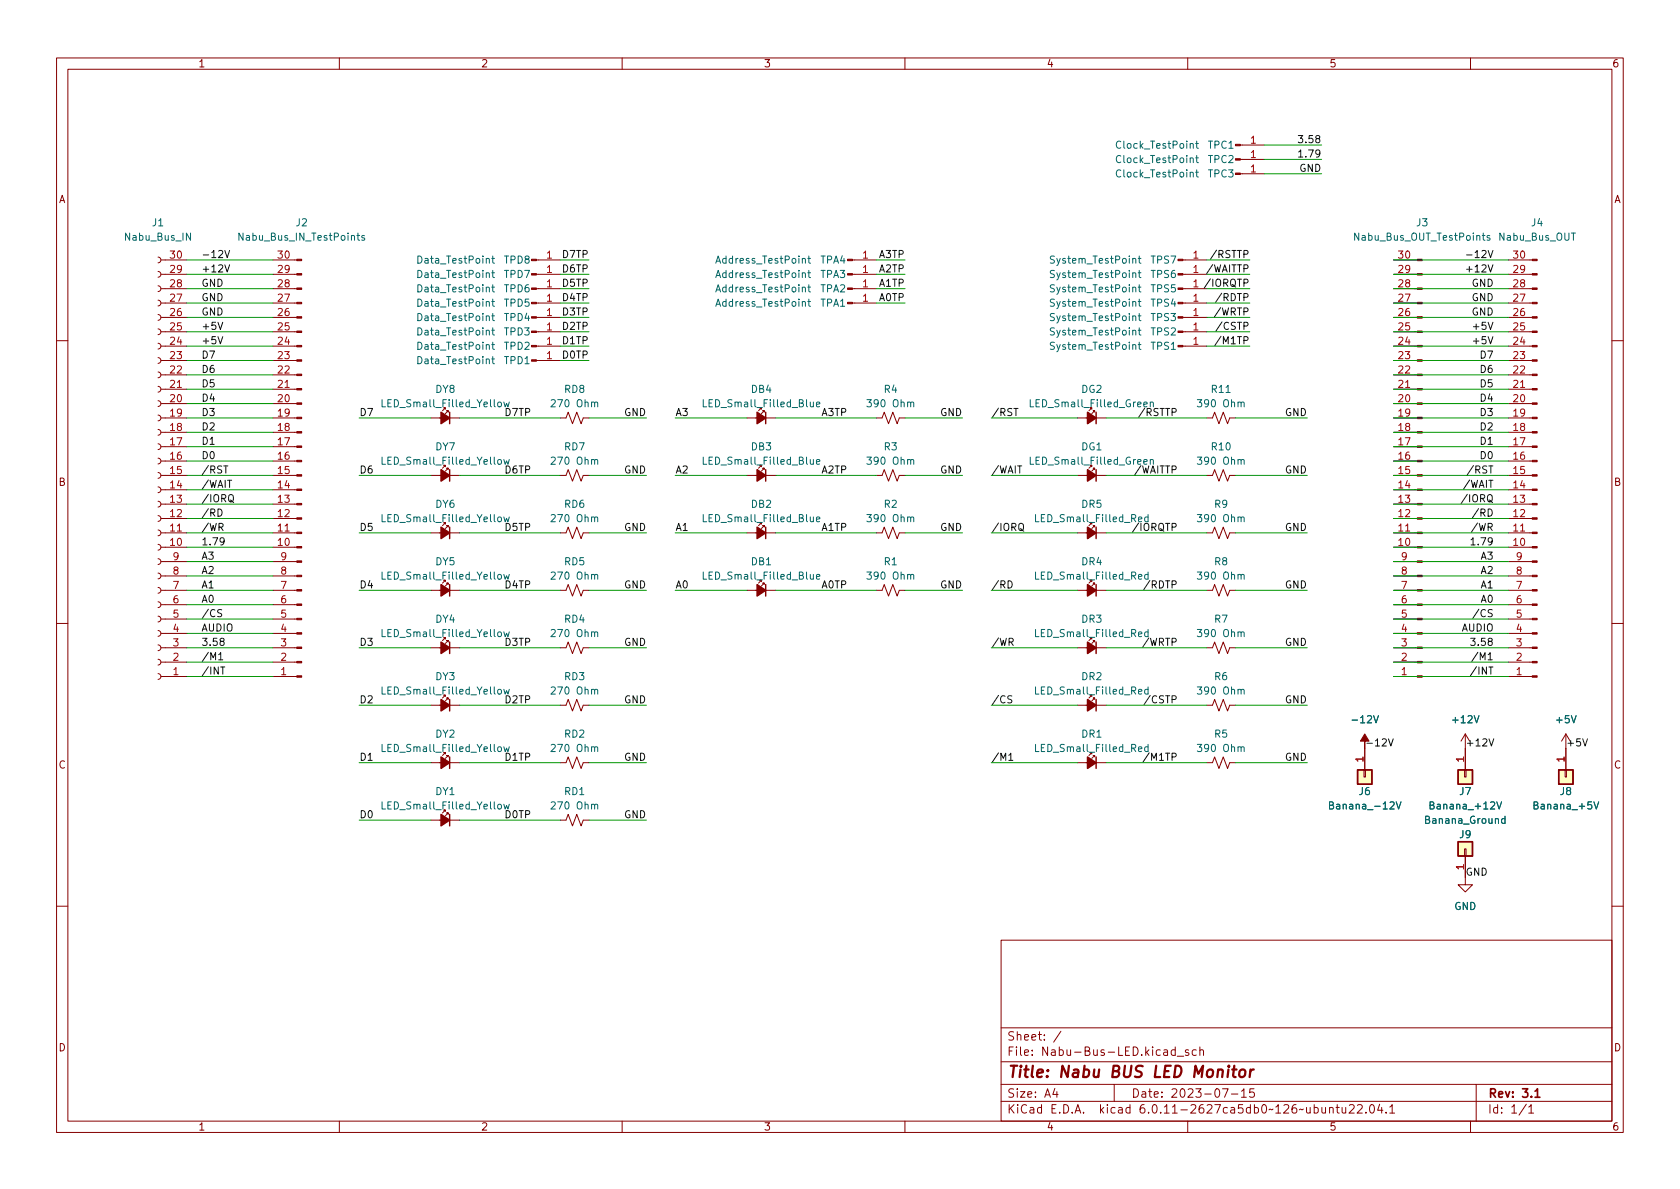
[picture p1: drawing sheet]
<svg xmlns="http://www.w3.org/2000/svg" width="297mm" height="210mm" viewBox="0 0 297 210" stroke-linecap="round" stroke-linejoin="round" font-family="sans-serif">
<g fill="none" stroke="#840000" stroke-width=".18">
<path d="M10 10.2h277v190.1h-277zM12 12.2h273v186.1h-273zM60 10.2v2M110 10.2v2M160 10.2v2M210 10.2v2M260 10.2v2M219.3 30.7h4.2M219.3 25.6h4.2M219.3 28.2h4.2M27.9 45.5l.4 .1 .1 .4-.1 .3-.4 .2M27.9 48l.4 .1 .1 .4-.1 .4-.4 .1"/>
<path d="M27.9 50.5l.4 .2 .1 .3-.1 .4-.4 .2M27.9 53.1l.4 .1 .1 .4-.1 .3-.4 .2M27.9 55.6l.4 .2 .1 .3-.1 .4-.4 .1M27.9 58.2l.4 .1 .1 .4-.1 .3-.4 .2M28.4 48.5h4.6M28.4 53.6h4.6M28.4 46h4.6M28.4 56.1h4.6M28.4 58.7h4.6M28.4 51h4.6M48.3 48.5h4.2M48.3 53.6h4.2"/>
<path d="M48.3 46h4.2M48.3 56.1h4.2M48.3 58.7h4.2M48.3 51h4.2M94.8 48.5h4.3M94.8 53.6h4.3M94.8 46h4.3M94.8 56.1h4.3M94.8 58.7h4.3M94.8 51h4.3M150.7 48.5h4.2M150.7 53.6h4.2"/>
<path d="M150.7 46h4.2M150.7 51h4.2M209.1 48.5h4.3M209.1 53.6h4.3M209.1 46h4.3M209.1 56.1h4.3M209.1 58.7h4.3M209.1 51h4.3M246.4 48.5h4.2M246.4 53.6h4.2M246.4 46h4.2M246.4 56.1h4.2"/>
<path d="M246.4 58.7h4.2M246.4 51h4.2M266.7 48.5h4.2M266.7 53.6h4.2M266.7 46h4.2M266.7 56.1h4.2M266.7 58.7h4.2M266.7 51h4.2M10 60.2h2M27.9 60.7l.4 .1 .1 .4-.1 .4-.4 .1M27.9 63.2l.4 .2 .1 .3-.1 .4-.4 .2M27.9 65.8l.4 .1 .1 .4-.1 .3-.4 .2"/>
<path d="M27.9 68.3l.4 .2 .1 .3-.1 .4-.4 .1M27.9 70.9l.4 .1 .1 .4-.1 .3-.4 .2M27.9 73.4l.4 .1 .1 .4-.1 .4-.4 .1M27.9 75.9l.4 .2 .1 .3-.1 .4-.4 .2M27.9 78.5l.4 .1 .1 .4-.1 .3-.4 .2M28.4 73.9h4.6M28.4 61.2h4.6M28.4 63.7h4.6M28.4 66.3h4.6M28.4 68.8h4.6M28.4 71.4h4.6M28.4 76.4h4.6"/>
<path d="M28.4 79h4.6M48.3 73.9h4.2M48.3 61.2h4.2M48.3 63.7h4.2M48.3 66.3h4.2M48.3 68.8h4.2M48.3 71.4h4.2M48.3 76.4h4.2M48.3 79h4.2M76.2 73.9h5.1M94.8 61.2h4.3M94.8 63.7h4.3"/>
<path d="M99.1 73.9h1l.4-1 .7 2 .8-2 .7 2 .4-1h1M132.1 73.9h5.1M154.9 73.9h1.1l.3-1 .8 2 .8-2 .7 2 .4-1h1M190.5 73.9h5.1M209.1 61.2h4.3M213.4 73.9h1l.4-1 .7 2 .8-2 .7 2 .4-1h1M246.4 73.9h4.2M246.4 61.2h4.2M246.4 63.7h4.2M246.4 66.3h4.2M246.4 68.8h4.2M246.4 71.4h4.2"/>
<path d="M246.4 76.4h4.2M246.4 79h4.2M266.7 73.9h4.2M266.7 61.2h4.2M266.7 63.7h4.2M266.7 66.3h4.2M266.7 68.8h4.2M266.7 71.4h4.2M266.7 76.4h4.2M266.7 79h4.2M285 60.2h2M27.9 81l.4 .2 .1 .3-.1 .4-.4 .1"/>
<path d="M27.9 83.6l.4 .1 .1 .4-.1 .3-.4 .2M27.9 86.1l.4 .1 .1 .4-.1 .4-.4 .1M27.9 88.6l.4 .2 .1 .3-.1 .4-.4 .2M27.9 91.2l.4 .1 .1 .4-.1 .3-.4 .2M27.9 93.7l.4 .2 .1 .3-.1 .4-.4 .1M27.9 96.3l.4 .1 .1 .4-.1 .3-.4 .2M27.9 98.8l.4 .1 .1 .4-.1 .4-.4 .1M28.4 94.2h4.6M28.4 84.1h4.6M28.4 81.5h4.6M28.4 86.6h4.6M28.4 89.1h4.6"/>
<path d="M28.4 91.7h4.6M28.4 96.8h4.6M28.4 99.3h4.6M48.3 94.2h4.2M48.3 84.1h4.2M48.3 81.5h4.2M48.3 86.6h4.2M48.3 89.1h4.2M48.3 91.7h4.2M48.3 96.8h4.2M48.3 99.3h4.2M76.2 94.2h5.1"/>
<path d="M76.2 84.1h5.1M99.1 94.2h1l.4-1 .7 2 .8-2 .7 2 .4-1h1M99.1 84.1h1l.4-1 .7 2 .8-2 .7 2 .4-1h1M132.1 94.2h5.1M132.1 84.1h5.1M154.9 84.1h1.1l.3-1 .8 2 .8-2 .7 2 .4-1h1M154.9 94.2h1.1l.3-1 .8 2 .8-2 .7 2 .4-1h1M190.5 94.2h5.1M190.5 84.1h5.1M213.4 94.2h1l.4-1 .7 2 .8-2 .7 2 .4-1h1M213.4 84.1h1l.4-1 .7 2 .8-2 .7 2 .4-1h1M246.4 94.2h4.2"/>
<path d="M246.4 84.1h4.2M246.4 81.5h4.2M246.4 86.6h4.2M246.4 89.1h4.2M246.4 91.7h4.2M246.4 96.8h4.2M246.4 99.3h4.2M266.7 94.2h4.2M266.7 84.1h4.2M266.7 81.5h4.2M266.7 86.6h4.2M266.7 89.1h4.2"/>
<path d="M266.7 91.7h4.2M266.7 96.8h4.2M266.7 99.3h4.2M10 110.2h2M27.9 101.3l.4 .2 .1 .3-.1 .4-.4 .2M27.9 103.9l.4 .1 .1 .4-.1 .3-.4 .2M27.9 106.4l.4 .2 .1 .3-.1 .4-.4 .1M27.9 109l.4 .1 .1 .4-.1 .3-.4 .2M27.9 111.5l.4 .1 .1 .4-.1 .4-.4 .1M27.9 114l.4 .2 .1 .3-.1 .4-.4 .2M27.9 116.6l.4 .1 .1 .4-.1 .3-.4 .2M27.9 119.1l.4 .2 .1 .3-.1 .4-.4 .1"/>
<path d="M28.4 114.5h4.6M28.4 104.4h4.6M28.4 101.8h4.6M28.4 106.9h4.6M28.4 109.5h4.6M28.4 112h4.6M28.4 117.1h4.6M28.4 119.6h4.6M48.3 114.5h4.2M48.3 104.4h4.2M48.3 101.8h4.2M48.3 106.9h4.2"/>
<path d="M48.3 109.5h4.2M48.3 112h4.2M48.3 117.1h4.2M48.3 119.6h4.2M76.2 114.5h5.1M76.2 104.4h5.1M99.1 114.5h1l.4-1 .7 2.1 .8-2.1 .7 2.1 .4-1.1h1M99.1 104.4h1l.4-1 .7 2 .8-2 .7 2 .4-1h1M132.1 104.4h5.1M154.9 104.4h1.1l.3-1 .8 2 .8-2 .7 2 .4-1h1M190.5 114.5h5.1M190.5 104.4h5.1"/>
<path d="M213.4 114.5h1l.4-1 .7 2.1 .8-2.1 .7 2.1 .4-1.1h1M213.4 104.4h1l.4-1 .7 2 .8-2 .7 2 .4-1h1M246.4 114.5h4.2M246.4 104.4h4.2M246.4 101.8h4.2M246.4 106.9h4.2M246.4 109.5h4.2M246.4 112h4.2M246.4 117.1h4.2M246.4 119.6h4.2M266.7 114.5h4.2M266.7 104.4h4.2"/>
<path d="M266.7 101.8h4.2M266.7 106.9h4.2M266.7 109.5h4.2M266.7 112h4.2M266.7 117.1h4.2M266.7 119.6h4.2M285 110.2h2M76.2 134.9h5.1M76.2 124.7h5.1M99.1 124.7h1l.4-1 .7 2 .8-2 .7 2 .4-1h1M99.1 134.9h1l.4-1 .7 2 .8-2 .7 2 .4-1h1M190.5 134.9h5.1"/>
<path d="M190.5 124.7h5.1M213.4 134.9h1l.4-1 .7 2 .8-2 .7 2 .4-1h1M213.4 124.7h1l.4-1 .7 2 .8-2 .7 2 .4-1h1M241.2 136.1h.2v1.3h-.2zM241.3 132.3v3.8M259 136.1h.2v1.3h-.2zM259.1 129.8l-.8 1.3M259.1 129.8v6.3M259.1 129.8l.7 1.3M276.7 136.1h.3v1.3h-.3zM276.9 129.8v6.3M276.9 129.8l-.8 1.3"/>
<path d="M276.9 129.8l.7 1.3M76.2 145h5.1M99.1 145h1l.4-1 .7 2 .8-2 .7 2 .4-1h1M259 150.1h.2v1.3h-.2zM259.1 151.4v5.1h1.2l-1.2 1.2-1.3-1.2h1.3M10 160.2h2M177 166.3h108v32h-108zM285 160.2h2M60 198.3v2M110 198.3v2M160 198.3v2M177 194.8h108"/>
<path d="M177 191.8h108M177 187.8h108M177 181.8h108M182.5 186.5v.1M182.5 185.7v.1M184.6 183.8v.1M184.6 183v.1M187.6 182.4l-1.3 1.9M197 191.8v3M208.1 186.8h1.2M210 198.3v2M210.1 185.7l-.3-.1-.2 .2v.3l.5 .1v.4h-.5"/>
<path d="M211.5 185.7l-.4-.1-.3 .3v.4l.1 .3h.6M212.1 185.8l.3-.2 .3 .1 .1 .9M212.1 185.1v1.5M217.7 193.5h1.2M219.5 193l.4-.5v1.5M219.5 194h.9M221.7 192.5h-.7l-.1 .7 .2-.1 .5 .1 .2 .2-.1 .5-.2 .1-.6-.1M238.6 195.5l.5-.2 .3 .2v.3l-.9 1h.9M240 195.5l.6-.2 .2 .2 .1 .3-1 1h1M241.5 196.7v.1M242.4 195.4l.1-.1a.81 .81 0 0 1 .6 .7 .81 .81 0 0 1-.3 .8h-.2a.81 .81 0 0 1-.5-.6 .81 .81 0 0 1 .3-.8zM243.9 195.3l-.3 1h.9"/>
<path d="M244.3 195.8v1M245.1 196.7v.1M245.7 195.8l.4-.5v1.5M245.7 196.8h.9M260 198.3v2M261 191.8v6.5M270.3 195.8l.4-.5v1.5M270.3 196.8h.9"/>
</g>
<g fill="none" stroke="#840000" stroke-width=".25">
<path d="M79.5 72.9v2M135.4 72.9v2M193.8 72.9v2M79.5 83.1v2M79.5 93.2v2M135.4 83.1v2M135.4 93.2v2M193.8 83.1v2M193.8 93.2v2M79.5 103.4v2M79.5 113.5v2.1M135.4 103.4v2"/>
<path d="M193.8 103.4v2M193.8 113.5v2.1M79.5 123.7v2M79.5 133.9v2M193.8 123.7v2M193.8 133.9v2M240 136.1h2.6v2.6h-2.6zM257.8 136.1h2.5v2.6h-2.5zM275.6 136.1h2.5v2.6h-2.5zM79.5 144v2M257.8 148.8h2.5v2.6h-2.5z"/>
</g>
<g fill="#840000" stroke="#840000" stroke-width=".25">
<path d="M78 113.5l1.5 1-1.5 1.1z"/>
<path d="M133.9 103.4l1.5 1-1.5 1z"/>
<path d="M133.9 93.2l1.5 1-1.5 1z"/>
<path d="M78 123.7l1.5 1-1.5 1z"/>
<path d="M192.3 72.9l1.5 1-1.5 1z"/>
<path d="M192.3 83.1l1.5 1-1.5 1z"/>
<path d="M192.3 93.2l1.5 1-1.5 1z"/>
<path d="M78 133.9l1.5 1-1.5 1z"/>
<path d="M78 144l1.5 1-1.5 1z"/>
<path d="M192.3 103.4l1.5 1-1.5 1z"/>
<path d="M133.9 83.1l1.5 1-1.5 1z"/>
<path d="M133.9 72.9l1.5 1-1.5 1z"/>
<path d="M192.3 113.5l1.5 1-1.5 1.1z"/>
<path d="M78 103.4l1.5 1-1.5 1z"/>
<path d="M78 93.2l1.5 1-1.5 1z"/>
<path d="M192.3 133.9l1.5 1-1.5 1z"/>
<path d="M192.3 123.7l1.5 1-1.5 1z"/>
<path d="M78 72.9l1.5 1-1.5 1z"/>
<path d="M78 83.1l1.5 1-1.5 1z"/>
</g>
<g fill="none" stroke="#006464" stroke-width=".18">
<path d="M210.4 30.6l.2-.1h.3l.1 .8M210.4 25.5l.2-.1h.3l.1 .8M210.4 28l.2-.1 .3 .1 .1 .8M211.4 30.5h.5M211.4 25.4h.5M211.4 27.9h.5M211.6 30v1.1l.3 .2M211.6 25v1l.3 .2M211.6 27.5v1.1l.3 .2M33.7 41.2v1.3l-.7-1.3v1.3M63.1 41.6h.5M63.3 41.2v1.1l.3 .2"/>
<path d="M64.4 41.7l-.3-.1-.1 .2v.2l.4 .1v.3h-.4M86 48.4l.2-.2 .3 .1v.8M86 53.4l.2-.1 .3 .1v.8M86 45.8l.2-.1 .3 .1v.7M86 56l.2-.1h.3v.8M86 58.5l.2-.1 .3 .1v.7M86 50.9l.2-.1h.3v.8M86.9 48.2h.5M86.9 53.3h.5M86.9 45.7h.5M86.9 55.9h.5M86.9 58.4h.5"/>
<path d="M86.9 50.8h.5M87.1 47.8v1.1l.3 .2M87.1 52.9v1.1l.3 .2M87.1 45.3v1.1l.3 .1M87.1 55.4v1.1l.3 .2M87.1 58v1.1l.3 .1M87.1 50.4v1l.3 .2M141.9 45.8l.1-.1 .3 .1 .1 .7M141.9 53.4l.1-.1 .3 .1 .1 .8M141.9 48.4l.1-.2 .3 .1 .1 .8M141.9 50.9l.1-.1h.3l.1 .8M142.8 48.2h.5"/>
<path d="M142.8 53.3h.5M142.8 45.7h.5M142.8 50.8h.5M143 45.3v1.1l.3 .1M143 52.9v1.1l.3 .2M143 47.8v1.1l.3 .2M143 50.4v1l.3 .2M200.3 53.4l.2-.1 .3 .1v.8M200.3 56l.2-.1h.3v.8M200.3 58.5l.2-.1 .3 .1v.7M200.3 48.4l.2-.2 .3 .1v.8M200.3 45.8l.2-.1 .3 .1v.7"/>
<path d="M200.3 50.9l.2-.1h.3v.8M201.2 48.2h.5M201.2 53.3h.5M201.2 45.7h.5M201.2 55.9h.5M201.2 58.4h.5M201.2 50.8h.5M201.4 52.9v1.1l.3 .2M201.4 55.4v1.1l.3 .2M201.4 58v1.1l.3 .1M201.4 47.8v1.1l.3 .2M201.4 45.3v1.1l.3 .1"/>
<path d="M201.4 50.4v1l.3 .2M262.1 41.6h.5M262.3 41.2v1.1l.3 .2M263.4 41.7l-.3-.1-.2 .2 .1 .2 .4 .1v.3h-.5M277.8 41.2h.8M86 61.1l.2-.2 .3 .1v.8M86 63.6l.2-.1h.3v.8M86.9 60.9h.5M86.9 63.5h.5M87.1 60.5v1.1l.3 .2M87.1 63.1v1l.3 .2M88.1 71.2l.1-.1 .4 .1 .1 .5-.2 .2h-.3l-.1-.1z"/>
<path d="M89.1 71.1l.2 .8 .3-.6 .2 .6 .2-.8M143.3 71.1v.8h.3l.2-.1M143.8 71.1v.8M144.4 71.5l.6-.1-.1-.2-.4-.1-.1 .2v.6h.5M200.3 61.1l.2-.2 .3 .1v.8M201.2 60.9h.5M201.4 60.5v1.1l.3 .2M202.2 71.5l.6-.1v-.2l-.4-.1-.2 .2 .1 .6h.5M203.4 71.2l.2-.1 .3 .1v.7M203.4 71.1v.8M216.8 69.4h.7M88.1 91.5l.1-.1 .4 .1 .1 .5-.2 .2-.3 .1-.1-.2z"/>
<path d="M88.1 81.4l.1-.1 .4 .1 .1 .5-.2 .1-.3 .1-.1-.1zM89.1 91.4l.2 .9 .3-.6 .2 .6 .2-.9M89.1 81.3l.2 .8 .3-.6 .2 .6 .2-.8M143.3 91.4v.8l.3 .1 .2-.2M143.3 81.3v.7l.3 .1 .2-.1M143.8 81.3v.8M143.8 91.4v.9M144.4 91.8l.6-.1-.1-.2-.4-.1-.1 .2v.6h.5M144.4 81.7l.6-.1-.1-.3h-.4l-.1 .1v.6h.5M201.3 91.8l.6-.1-.1-.2-.3-.1-.2 .2 .1 .6h.4M202.2 81.7l.6-.1v-.3h-.4l-.2 .1 .1 .6h.5M203 91.5l-.4-.1-.2 .3 .1 .5h.5"/>
<path d="M203 91v1.3M203.4 81.4l.2-.1h.3v.8M203.4 81.3v.8M88.1 111.9l.1-.2 .4 .2 .1 .4-.2 .2-.3 .1-.1-.1zM88.1 101.7l.1-.1 .4 .1 .1 .5-.2 .2h-.3l-.1-.1zM89.1 111.7l.2 .9 .3-.6 .2 .6 .2-.9M89.1 101.6l.2 .8 .3-.6 .2 .6 .2-.8M143.3 101.6v.8h.3l.2-.1M143.8 101.6v.8M144.4 102l.6-.1-.1-.3h-.4l-.1 .2v.6h.5M201.3 102l.6-.1-.1-.3h-.3l-.2 .2 .1 .6h.4M201.3 112.2l.6-.2-.1-.2-.3-.1-.2 .2 .1 .6h.4"/>
<path d="M203 101.6h-.4l-.2 .2 .1 .6h.5M203 111.8l-.4-.1-.2 .3 .1 .5h.5M203 101.2v1.2M203 111.3v1.3M88.1 122l.1-.1 .4 .1 .1 .5-.2 .2h-.3l-.1-.1zM88.1 132.2l.1-.1 .4 .1 .1 .5-.2 .1-.3 .1-.1-.1zM89.1 121.9l.2 .8 .3-.6 .2 .6 .2-.8M89.1 132.1l.2 .8 .3-.6 .2 .6 .2-.8M201.3 132.5l.6-.1-.1-.3h-.3l-.2 .1 .1 .6h.4M201.3 122.3l.6-.1-.1-.2-.3-.1-.2 .2 .1 .6h.4M203 132.1h-.4l-.2 .2 .1 .5h.5M203 122l-.4-.1-.2 .2 .1 .6h.5"/>
<path d="M203 121.5v1.2M203 131.6v1.3M242.9 126.6l.4 1.2 .4-1.2M260.7 126.6l.4 1.2 .4-1.2M277.8 126.6l.5 1.2 .4-1.2M88.1 142.3l.1-.1 .4 .1 .1 .5-.2 .2-.3 .1-.1-.2zM89.1 142.2l.2 .9 .3-.6 .2 .6 .2-.9M245.8 141.9l.5-.1 .2 .4-.8 .9h.8M246.9 141.8l.4 1.3 .4-1.3M264.6 141.8l.5 1.3 .4-1.3M266.1 144.8h-.4l-.2 .2 .1 .5h.5M266.1 144.3v1.3"/>
<path d="M281.8 141.8l.4 1.3 .5-1.3"/>
</g>
<g fill="#ffffc2" stroke="#ffffc2" stroke-width=".18">
<path d="M275.6 136.1h2.5v2.6h-2.5z"/>
<path d="M257.8 148.8h2.5v2.6h-2.5z"/>
<path d="M240 136.1h2.6v2.6h-2.6z"/>
<path d="M257.8 136.1h2.5v2.6h-2.5z"/>
</g>
<g fill="#840000" stroke="#840000" stroke-width=".18">
<path d="M94 48.4h.8v.2h-.8z"/>
<path d="M94 53.5h.8v.2h-.8z"/>
<path d="M94 45.8h.8v.3h-.8z"/>
<path d="M94 56h.8v.3h-.8z"/>
<path d="M94 58.5h.8v.3h-.8z"/>
<path d="M94 61.1h.8v.2h-.8z"/>
<path d="M94 63.6h.8v.3h-.8z"/>
<path d="M94 50.9h.8v.3h-.8z"/>
<path d="M149.9 45.8h.8v.3h-.8z"/>
<path d="M208.3 53.5h.8v.2h-.8z"/>
<path d="M208.3 56h.8v.3h-.8z"/>
<path d="M208.3 58.5h.8v.3h-.8z"/>
<path d="M208.3 48.4h.8v.2h-.8z"/>
<path d="M208.3 61.1h.8v.2h-.8z"/>
<path d="M208.3 45.8h.8v.3h-.8z"/>
<path d="M241.3 129.8l.8 1.3h-.8v1.2v-1.2h-.8z"/>
<path d="M52.5 45.8h.8v.3h-.8z"/>
<path d="M52.5 48.4h.8v.2h-.8z"/>
<path d="M52.5 50.9h.8v.3h-.8z"/>
<path d="M52.5 53.5h.8v.2h-.8z"/>
<path d="M52.5 56h.8v.3h-.8z"/>
<path d="M52.5 58.5h.8v.3h-.8z"/>
<path d="M52.5 61.1h.8v.2h-.8z"/>
<path d="M52.5 63.6h.8v.3h-.8z"/>
<path d="M52.5 66.2h.8v.2h-.8z"/>
<path d="M52.5 68.7h.8v.3h-.8z"/>
<path d="M52.5 71.2h.8v.3h-.8z"/>
<path d="M52.5 73.8h.8v.2h-.8z"/>
<path d="M52.5 76.3h.8v.3h-.8z"/>
<path d="M52.5 78.9h.8v.2h-.8z"/>
<path d="M52.5 81.4h.8v.3h-.8z"/>
<path d="M52.5 83.9h.8v.3h-.8z"/>
<path d="M52.5 86.5h.8v.2h-.8z"/>
<path d="M52.5 89h.8v.3h-.8z"/>
<path d="M52.5 91.6h.8v.2h-.8z"/>
<path d="M52.5 94.1h.8v.3h-.8z"/>
<path d="M52.5 96.6h.8v.3h-.8z"/>
<path d="M52.5 99.2h.8v.2h-.8z"/>
<path d="M52.5 101.7h.8v.3h-.8z"/>
<path d="M52.5 104.3h.8v.2h-.8z"/>
<path d="M52.5 106.8h.8v.3h-.8z"/>
<path d="M52.5 109.3h.8v.3h-.8z"/>
<path d="M52.5 111.9h.8v.2h-.8z"/>
<path d="M52.5 114.4h.8v.3h-.8z"/>
<path d="M52.5 117h.8v.2h-.8z"/>
<path d="M52.5 119.5h.8v.3h-.8z"/>
<path d="M149.9 53.5h.8v.2h-.8z"/>
<path d="M149.9 48.4h.8v.2h-.8z"/>
<path d="M270.9 45.8h.9v.3h-.9z"/>
<path d="M270.9 48.4h.9v.2h-.9z"/>
<path d="M270.9 50.9h.9v.3h-.9z"/>
<path d="M270.9 53.5h.9v.2h-.9z"/>
<path d="M270.9 56h.9v.3h-.9z"/>
<path d="M270.9 58.5h.9v.3h-.9z"/>
<path d="M270.9 61.1h.9v.2h-.9z"/>
<path d="M270.9 63.6h.9v.3h-.9z"/>
<path d="M270.9 66.2h.9v.2h-.9z"/>
<path d="M270.9 68.7h.9v.3h-.9z"/>
<path d="M270.9 71.2h.9v.3h-.9z"/>
<path d="M270.9 73.8h.9v.2h-.9z"/>
<path d="M270.9 76.3h.9v.3h-.9z"/>
<path d="M270.9 78.9h.9v.2h-.9z"/>
<path d="M270.9 81.4h.9v.3h-.9z"/>
<path d="M270.9 83.9h.9v.3h-.9z"/>
<path d="M270.9 86.5h.9v.2h-.9z"/>
<path d="M270.9 89h.9v.3h-.9z"/>
<path d="M270.9 91.6h.9v.2h-.9z"/>
<path d="M270.9 94.1h.9v.3h-.9z"/>
<path d="M270.9 96.6h.9v.3h-.9z"/>
<path d="M270.9 99.2h.9v.2h-.9z"/>
<path d="M270.9 101.7h.9v.3h-.9z"/>
<path d="M270.9 104.3h.9v.2h-.9z"/>
<path d="M270.9 106.8h.9v.3h-.9z"/>
<path d="M270.9 109.3h.9v.3h-.9z"/>
<path d="M270.9 111.9h.9v.2h-.9z"/>
<path d="M270.9 114.4h.9v.3h-.9z"/>
<path d="M270.9 117h.9v.2h-.9z"/>
<path d="M270.9 119.5h.9v.3h-.9z"/>
<path d="M149.9 50.9h.8v.3h-.8z"/>
<path d="M208.3 50.9h.8v.3h-.8z"/>
<path d="M218.4 30.6h.9v.3h-.9z"/>
<path d="M218.4 25.5h.9v.3h-.9z"/>
<path d="M218.4 28.1h.9v.2h-.9z"/>
<path d="M250.6 45.8h.9v.3h-.9z"/>
<path d="M250.6 48.4h.9v.2h-.9z"/>
<path d="M250.6 50.9h.9v.3h-.9z"/>
<path d="M250.6 53.5h.9v.2h-.9z"/>
<path d="M250.6 56h.9v.3h-.9z"/>
<path d="M250.6 58.5h.9v.3h-.9z"/>
<path d="M250.6 61.1h.9v.2h-.9z"/>
<path d="M250.6 63.6h.9v.3h-.9z"/>
<path d="M250.6 66.2h.9v.2h-.9z"/>
<path d="M250.6 68.7h.9v.3h-.9z"/>
<path d="M250.6 71.2h.9v.3h-.9z"/>
<path d="M250.6 73.8h.9v.2h-.9z"/>
<path d="M250.6 76.3h.9v.3h-.9z"/>
<path d="M250.6 78.9h.9v.2h-.9z"/>
<path d="M250.6 81.4h.9v.3h-.9z"/>
<path d="M250.6 83.9h.9v.3h-.9z"/>
<path d="M250.6 86.5h.9v.2h-.9z"/>
<path d="M250.6 89h.9v.3h-.9z"/>
<path d="M250.6 91.6h.9v.2h-.9z"/>
<path d="M250.6 94.1h.9v.3h-.9z"/>
<path d="M250.6 96.6h.9v.3h-.9z"/>
<path d="M250.6 99.2h.9v.2h-.9z"/>
<path d="M250.6 101.7h.9v.3h-.9z"/>
<path d="M250.6 104.3h.9v.2h-.9z"/>
<path d="M250.6 106.8h.9v.3h-.9z"/>
<path d="M250.6 109.3h.9v.3h-.9z"/>
<path d="M250.6 111.9h.9v.2h-.9z"/>
<path d="M250.6 114.4h.9v.3h-.9z"/>
<path d="M250.6 117h.9v.2h-.9z"/>
<path d="M250.6 119.5h.9v.3h-.9z"/>
</g>
<path d="M31.4 68.5h.7M50.4 68.5h.7M248.5 68.5h.8M268.8 68.5h.8M31.4 93.9h.7M50.4 93.9h.7M248.5 93.9h.8M268.8 93.9h.8" fill="none" stroke="#a90000" stroke-width=".18"/>
<g fill="none" stroke="#0f0f0f" stroke-width=".18">
<path d="M232.9 24.5l-.3-.2 .1-.2 .2-.1h.3l.2 .2-.1 .2-.5 .2-.2 .2 .1 .3 .2 .1h.2l.3-.2v-.2l-.3-.3M233.4 27.1l-.3 .2h-.2l-.3-.2 .2-.5 .3-.1 .2 .1a.84 .84 0 0 1-.3 1.2h-.2M38.5 59.5l.5 1.3 .4-1.3M38.5 57l.5 1.3 .4-1.3M39.7 44.3l.5 1.3 .4-1.3M39.7 46.8l.5 1.3 .4-1.3M219.9 50h.6l.2-.2-.1-.3-.7-.1v1.2M219.9 57.7l.6-.1 .2-.2-.1-.3-.7-.1v1.3M219.9 52.6l.6-.1 .2-.2-.1-.3-.7-.1v1.3M219.9 45l.6-.1 .2-.2-.1-.3-.7-.1v1.3M263.1 44.3l.4 1.3 .5-1.3M263.1 46.8l.4 1.3 .5-1.3"/>
<path d="M263.1 57l.4 1.3 .5-1.3M263.1 59.5l.4 1.3 .5-1.3M179.3 72.2h.7M207.2 72.9l.6-.1 .2-.1-.1-.4-.7-.1v1.3M219.9 60.2l.6-.1 .2-.1-.1-.4-.7-.1v1.3M38.5 90a.64 .64 0 0 1 .8 .6 .64 .64 0 0 1-.8 .7zM39.6 82.4h.7M39.6 95.6l-.2 .3h-.3l-.2-.3 .1-.5h.4l.2 .1a.84 .84 0 0 1-.3 1.2h-.3M40.5 87.7l.2-.2a.43 .43 0 0 1 .6 .4v.4a.42 .42 0 0 1-.5 .5 .42 .42 0 0 1-.4-.5zM40.7 88.4l.6 .5M180.2 92.7l.2-.2a.43 .43 0 0 1 .6 .5v.4a.42 .42 0 0 1-.5 .4 .42 .42 0 0 1-.4-.4zM180.4 93.5l.6 .4"/>
<path d="M207.2 93.2h.6l.2-.2-.1-.3-.7-.2v1.3M263.1 87.7l.2-.2a.43 .43 0 0 1 .5 .4v.4a.42 .42 0 0 1-.4 .5 .42 .42 0 0 1-.4-.5zM263.1 90a.64 .64 0 0 1 .7 .6 .64 .64 0 0 1-.7 .7zM263.2 88.4l.7 .5M263.2 82.4h.8M263.8 95.6l-.2 .3h-.2l-.3-.3 .1-.5h.4l.2 .1a.84 .84 0 0 1-.3 1.2h-.3M38.7 115.8l.3-.4v1.3M38.7 116.7h.7M39 117.9h.7M39.1 113.4l-.2-.2 .1-.2 .1-.1h.4l.1 .2v.2l-.6 .2-.1 .2v.2l.2 .2h.3l.2-.2v-.2l-.2-.3M39.2 107.8h-.5l-.2 .1v.4l.6 .2 .1 .3-.2 .3-.5-.1M178.2 102.7a.64 .64 0 0 1 .8 .6 .64 .64 0 0 1-.8 .7z"/>
<path d="M207.2 103.4l.6-.1 .2-.2-.1-.3-.7-.1v1.3M263.1 115.8l.4-.4v1.3M263.1 116.7h.7M263.2 117.9h.8M263.4 113.4l-.3-.2 .1-.2 .2-.1h.3l.1 .2v.2l-.6 .2-.1 .2v.2l.3 .2h.3l.1-.2v-.2l-.2-.3M263.8 107.8h-.4l-.2 .1v.4l.5 .2 .1 .3-.2 .3-.5-.1M178.4 133.6l.3-.4v1.3M178.4 134.5h.7M178.9 123.1l-.5-.1-.2 .1v.4l.6 .3 .1 .3-.2 .2-.5-.1M207.2 123.7l.6-.1 .2-.1-.1-.4-.7-.1v1.3M207.2 133.9l.6-.1 .2-.2-.1-.3-.7-.1v1.3M245.5 130.6l.4 1.3 .4-1.3"/>
<path d="M263.3 130.6l.4 1.3 .4-1.3M279.8 130.6l.5 1.3 .4-1.3"/>
</g>
<g fill="none" stroke="#009600" stroke-width=".18">
<path d="M223.5 25.6h10.2M223.5 28.2h10.2M223.5 30.7h10.2M33 51h15.3M33 58.7h15.3M33 48.5h15.3M33 53.6h15.3M33 56.1h15.3M33 46h15.3M99.1 51h5M99.1 58.7h5M99.1 48.5h5"/>
<path d="M99.1 53.6h5M99.1 56.1h5M99.1 46h5M154.9 51h5.1M154.9 48.5h5.1M154.9 53.6h5.1M154.9 46h5.1M213.4 51h7.6M213.4 58.7h7.6M213.4 48.5h7.6M213.4 53.6h7.6M213.4 56.1h7.6"/>
<path d="M213.4 46h7.6M246.4 51h20.3M246.4 58.7h20.3M246.4 48.5h20.3M246.4 53.6h20.3M246.4 56.1h20.3M246.4 46h20.3M33 73.9h15.3M33 71.4h15.3M33 63.7h15.3M33 61.2h15.3M33 68.8h15.3"/>
<path d="M33 66.3h15.3M33 76.4h15.3M33 79h15.3M63.5 73.9h12.7M81.3 73.9h17.8M99.1 63.7h5M99.1 61.2h5M104.1 73.9h10.2M119.4 73.9h12.7M137.2 73.9h17.7M160 73.9h10.2M175.3 73.9h15.2"/>
<path d="M195.6 73.9h17.8M213.4 61.2h7.6M218.4 73.9h12.7M246.4 73.9h20.3M246.4 71.4h20.3M246.4 63.7h20.3M246.4 61.2h20.3M246.4 68.8h20.3M246.4 66.3h20.3M246.4 76.4h20.3M246.4 79h20.3M33 84.1h15.3"/>
<path d="M33 94.2h15.3M33 86.6h15.3M33 81.5h15.3M33 99.3h15.3M33 96.8h15.3M33 91.7h15.3M33 89.1h15.3M63.5 84.1h12.7M63.5 94.2h12.7M81.3 84.1h17.8M81.3 94.2h17.8M104.1 84.1h10.2"/>
<path d="M104.1 94.2h10.2M119.4 84.1h12.7M119.4 94.2h12.7M137.2 84.1h17.7M137.2 94.2h17.7M160 84.1h10.2M160 94.2h10.2M175.3 84.1h15.2M175.3 94.2h15.2M195.6 84.1h17.8M195.6 94.2h17.8M218.4 84.1h12.7"/>
<path d="M218.4 94.2h12.7M246.4 84.1h20.3M246.4 94.2h20.3M246.4 86.6h20.3M246.4 81.5h20.3M246.4 99.3h20.3M246.4 96.8h20.3M246.4 91.7h20.3M246.4 89.1h20.3M33 112h15.3M33 117.1h15.3M33 114.5h15.3"/>
<path d="M33 119.6h15.3M33 104.4h15.3M33 106.9h15.3M33 109.5h15.3M33 101.8h15.3M63.5 114.5h12.7M63.5 104.4h12.7M81.3 114.5h17.8M81.3 104.4h17.8M104.1 114.5h10.2M104.1 104.4h10.2M119.4 104.4h12.7"/>
<path d="M137.2 104.4h17.7M160 104.4h10.2M175.3 114.5h15.2M175.3 104.4h15.2M195.6 114.5h17.8M195.6 104.4h17.8M218.4 114.5h12.7M218.4 104.4h12.7M246.4 112h20.3M246.4 117.1h20.3M246.4 114.5h20.3M246.4 119.6h20.3"/>
<path d="M246.4 104.4h20.3M246.4 106.9h20.3M246.4 109.5h20.3M246.4 101.8h20.3M63.5 124.7h12.7M63.5 134.9h12.7M81.3 124.7h17.8M81.3 134.9h17.8M104.1 124.7h10.2M104.1 134.9h10.2M175.3 124.7h15.2M175.3 134.9h15.2"/>
<path d="M195.6 124.7h17.8M195.6 134.9h17.8M218.4 124.7h12.7M218.4 134.9h12.7M63.5 145h12.7M81.3 145h17.8M104.1 145h10.2"/>
</g>
<g font-size="2.8" fill="#840000">
<text x="178" y="191.2">Title:</text>
<text x="187.3" y="191.2">Nabu</text>
<text x="196.7" y="191.2">BUS LED Monitor</text>
</g>
<g font-size="2.1" fill="#840000">
<text x="178" y="184.5">Sheet:</text>
<text x="178" y="187.2">File:</text>
<text x="184.4" y="187.2">Nabu-Bus-LED.kicad_sch</text>
<text x="178" y="197.4">KiCad</text>
<text x="178" y="194.6">Size:</text>
<text x="184.7" y="194.6">A4</text>
<text x="185.7" y="197.4">E.D.A.</text>
<text x="194.6" y="197.4">kicad</text>
<text x="200" y="194.6">Date:</text>
<text x="201.8" y="197.4">6.0.11-2627ca5db0~126~ubuntu22.04.1</text>
<text x="207" y="194.6">2023-07-15</text>
<text x="263" y="194.6">Rev:</text>
<text x="263" y="197.4">Id:</text>
<text x="267.1" y="197.4">1/1</text>
<text x="269.1" y="194.6">3.1</text>
</g>
<g font-size="1.8" fill="#840000">
<text x="35" y="12.3">1</text>
<text x="85" y="12.3">2</text>
<text x="135" y="12.3">3</text>
<text x="185" y="12.3">4</text>
<text x="235" y="12.3">5</text>
<text x="285" y="12.3">6</text>
<text x="10.4" y="36.3">A</text>
<text x="285.4" y="36.3">A</text>
<text x="10.3" y="86.3">B</text>
<text x="285.3" y="86.3">B</text>
<text x="10.3" y="136.3">C</text>
<text x="285.3" y="136.3">C</text>
<text x="10.3" y="186.3">D</text>
<text x="285.3" y="186.3">D</text>
<text x="35" y="200.3">1</text>
<text x="85" y="200.3">2</text>
<text x="135" y="200.3">3</text>
<text x="185" y="200.3">4</text>
<text x="235" y="200.3">5</text>
<text x="285" y="200.3">6</text>
</g>
<g font-size="1.8" fill="#006464">
<text x="197.1" y="26.7">Clock_TestPoint</text>
<text x="197.1" y="29.2">Clock_TestPoint</text>
<text x="213.5" y="26.7">TPC1</text>
<text x="213.5" y="29.2">TPC2</text>
<text x="197.1" y="31.8">Clock_TestPoint</text>
<text x="213.5" y="31.8">TPC3</text>
<text x="26.8" y="40.4">J1</text>
<text x="52.2" y="40.4">J2</text>
<text x="250.3" y="40.4">J3</text>
<text x="270.6" y="40.4">J4</text>
<text x="21.8" y="42.9">Nabu_Bus_IN</text>
<text x="41.9" y="42.9">Nabu_Bus_IN_TestPoints</text>
<text x="73.5" y="47">Data_TestPoint</text>
<text x="89" y="47">TPD8</text>
<text x="126.4" y="47">Address_TestPoint</text>
<text x="145" y="47">TPA4</text>
<text x="185.4" y="47">System_TestPoint</text>
<text x="203.3" y="47">TPS7</text>
<text x="239.1" y="42.9">Nabu_Bus_OUT_TestPoints</text>
<text x="264.8" y="42.9">Nabu_Bus_OUT</text>
<text x="73.5" y="49.5">Data_TestPoint</text>
<text x="73.5" y="52.1">Data_TestPoint</text>
<text x="89" y="49.5">TPD7</text>
<text x="89" y="52.1">TPD6</text>
<text x="126.4" y="49.5">Address_TestPoint</text>
<text x="126.4" y="52.1">Address_TestPoint</text>
<text x="145" y="49.5">TPA3</text>
<text x="145" y="52.1">TPA2</text>
<text x="185.4" y="49.5">System_TestPoint</text>
<text x="185.4" y="52.1">System_TestPoint</text>
<text x="203.3" y="49.5">TPS6</text>
<text x="203.3" y="52.1">TPS5</text>
<text x="73.5" y="54.6">Data_TestPoint</text>
<text x="73.5" y="57.2">Data_TestPoint</text>
<text x="73.5" y="59.7">Data_TestPoint</text>
<text x="89" y="54.6">TPD5</text>
<text x="89" y="57.2">TPD4</text>
<text x="89" y="59.7">TPD3</text>
<text x="126.4" y="54.6">Address_TestPoint</text>
<text x="145" y="54.6">TPA1</text>
<text x="185.4" y="54.6">System_TestPoint</text>
<text x="185.4" y="57.2">System_TestPoint</text>
<text x="185.4" y="59.7">System_TestPoint</text>
<text x="203.3" y="54.6">TPS4</text>
<text x="203.3" y="57.2">TPS3</text>
<text x="203.3" y="59.7">TPS2</text>
<text x="73.5" y="62.2">Data_TestPoint</text>
<text x="73.5" y="64.8">Data_TestPoint</text>
<text x="89" y="62.2">TPD2</text>
<text x="89" y="64.8">TPD1</text>
<text x="185.4" y="62.2">System_TestPoint</text>
<text x="203.3" y="62.2">TPS1</text>
<text x="76.9" y="69.9">DY8</text>
<text x="99.6" y="69.9">RD8</text>
<text x="132.7" y="69.9">DB4</text>
<text x="156.2" y="69.9">R4</text>
<text x="191.1" y="69.9">DG2</text>
<text x="214" y="69.9">R11</text>
<text x="67.2" y="72.4">LED_Small_Filled_Yellow</text>
<text x="97.1" y="72.4">270</text>
<text x="101.9" y="72.4">Ohm</text>
<text x="124" y="72.4">LED_Small_Filled_Blue</text>
<text x="153" y="72.4">390</text>
<text x="157.8" y="72.4">Ohm</text>
<text x="181.8" y="72.4">LED_Small_Filled_Green</text>
<text x="211.4" y="72.4">390</text>
<text x="216.2" y="72.4">Ohm</text>
<text x="67.2" y="82.6">LED_Small_Filled_Yellow</text>
<text x="76.9" y="80">DY7</text>
<text x="97.1" y="82.6">270</text>
<text x="99.6" y="80">RD7</text>
<text x="101.9" y="82.6">Ohm</text>
<text x="124" y="82.6">LED_Small_Filled_Blue</text>
<text x="132.7" y="80">DB3</text>
<text x="153" y="82.6">390</text>
<text x="156.2" y="80">R3</text>
<text x="157.8" y="82.6">Ohm</text>
<text x="181.8" y="82.6">LED_Small_Filled_Green</text>
<text x="191.1" y="80">DG1</text>
<text x="211.4" y="82.6">390</text>
<text x="214" y="80">R10</text>
<text x="216.2" y="82.6">Ohm</text>
<text x="67.2" y="92.7">LED_Small_Filled_Yellow</text>
<text x="76.9" y="90.2">DY6</text>
<text x="97.1" y="92.7">270</text>
<text x="99.6" y="90.2">RD6</text>
<text x="101.9" y="92.7">Ohm</text>
<text x="124" y="92.7">LED_Small_Filled_Blue</text>
<text x="132.7" y="90.2">DB2</text>
<text x="153" y="92.7">390</text>
<text x="156.2" y="90.2">R2</text>
<text x="157.8" y="92.7">Ohm</text>
<text x="182.7" y="92.7">LED_Small_Filled_Red</text>
<text x="191.1" y="90.2">DR5</text>
<text x="211.4" y="92.7">390</text>
<text x="214.6" y="90.2">R9</text>
<text x="216.2" y="92.7">Ohm</text>
<text x="76.9" y="100.3">DY5</text>
<text x="99.6" y="100.3">RD5</text>
<text x="132.7" y="100.3">DB1</text>
<text x="156.2" y="100.3">R1</text>
<text x="191.1" y="100.3">DR4</text>
<text x="214.6" y="100.3">R8</text>
<text x="67.2" y="102.9">LED_Small_Filled_Yellow</text>
<text x="97.1" y="102.9">270</text>
<text x="101.9" y="102.9">Ohm</text>
<text x="124" y="102.9">LED_Small_Filled_Blue</text>
<text x="153" y="102.9">390</text>
<text x="157.8" y="102.9">Ohm</text>
<text x="182.7" y="102.9">LED_Small_Filled_Red</text>
<text x="211.4" y="102.9">390</text>
<text x="216.2" y="102.9">Ohm</text>
<text x="67.2" y="113">LED_Small_Filled_Yellow</text>
<text x="76.9" y="110.5">DY4</text>
<text x="97.1" y="113">270</text>
<text x="99.6" y="110.5">RD4</text>
<text x="101.9" y="113">Ohm</text>
<text x="182.7" y="113">LED_Small_Filled_Red</text>
<text x="191.1" y="110.5">DR3</text>
<text x="211.4" y="113">390</text>
<text x="214.6" y="110.5">R7</text>
<text x="216.2" y="113">Ohm</text>
<text x="67.2" y="123.2">LED_Small_Filled_Yellow</text>
<text x="76.9" y="120.7">DY3</text>
<text x="97.1" y="123.2">270</text>
<text x="99.6" y="120.7">RD3</text>
<text x="101.9" y="123.2">Ohm</text>
<text x="182.7" y="123.2">LED_Small_Filled_Red</text>
<text x="191.1" y="120.7">DR2</text>
<text x="211.4" y="123.2">390</text>
<text x="214.6" y="120.7">R6</text>
<text x="216.2" y="123.2">Ohm</text>
<text x="76.9" y="130.8">DY2</text>
<text x="99.6" y="130.8">RD2</text>
<text x="191.1" y="130.8">DR1</text>
<text x="214.6" y="130.8">R5</text>
<text x="238.7" y="128.3">-12V</text>
<text x="256.5" y="128.3">+12V</text>
<text x="274.8" y="128.3">+5V</text>
<text x="67.2" y="133.4">LED_Small_Filled_Yellow</text>
<text x="97.1" y="133.4">270</text>
<text x="101.9" y="133.4">Ohm</text>
<text x="182.7" y="133.4">LED_Small_Filled_Red</text>
<text x="211.4" y="133.4">390</text>
<text x="216.2" y="133.4">Ohm</text>
<text x="67.2" y="143.5">LED_Small_Filled_Yellow</text>
<text x="76.9" y="141">DY1</text>
<text x="97.1" y="143.5">270</text>
<text x="99.6" y="141">RD1</text>
<text x="101.9" y="143.5">Ohm</text>
<text x="234.7" y="143.5">Banana_-12V</text>
<text x="240.1" y="141">J6</text>
<text x="252.5" y="143.5">Banana_+12V</text>
<text x="257.9" y="141">J7</text>
<text x="270.9" y="143.5">Banana_+5V</text>
<text x="275.7" y="141">J8</text>
<text x="251.7" y="146.1">Banana_Ground</text>
<text x="257.9" y="148.6">J9</text>
<text x="257.1" y="161.3">GND</text>
</g>
<g font-size="1.8" fill="#a90000">
<text x="220.9" y="25.4">1</text>
<text x="220.9" y="27.9">1</text>
<text x="220.9" y="30.5">1</text>
<text x="29.8" y="45.7">30</text>
<text x="48.9" y="45.7">30</text>
<text x="96.5" y="45.7">1</text>
<text x="152.4" y="45.7">1</text>
<text x="210.8" y="45.7">1</text>
<text x="247" y="45.7">30</text>
<text x="267.3" y="45.7">30</text>
<text x="29.8" y="53.3">27</text>
<text x="29.8" y="50.8">28</text>
<text x="29.8" y="48.3">29</text>
<text x="48.9" y="53.3">27</text>
<text x="48.9" y="50.8">28</text>
<text x="48.9" y="48.3">29</text>
<text x="96.5" y="48.3">1</text>
<text x="96.5" y="53.3">1</text>
<text x="96.5" y="50.8">1</text>
<text x="152.4" y="53.3">1</text>
<text x="152.4" y="48.3">1</text>
<text x="152.4" y="50.8">1</text>
<text x="210.8" y="53.3">1</text>
<text x="210.8" y="48.3">1</text>
<text x="247" y="53.3">27</text>
<text x="247" y="50.8">28</text>
<text x="247" y="48.3">29</text>
<text x="267.3" y="53.3">27</text>
<text x="267.3" y="50.8">28</text>
<text x="267.3" y="48.3">29</text>
<text x="29.8" y="58.4">25</text>
<text x="29.8" y="55.9">26</text>
<text x="48.9" y="58.4">25</text>
<text x="48.9" y="55.9">26</text>
<text x="96.5" y="55.9">1</text>
<text x="96.5" y="58.4">1</text>
<text x="210.8" y="55.9">1</text>
<text x="210.8" y="58.4">1</text>
<text x="247" y="58.4">25</text>
<text x="247" y="55.9">26</text>
<text x="267.3" y="58.4">25</text>
<text x="267.3" y="55.9">26</text>
<text x="29.8" y="63.5">23</text>
<text x="29.8" y="61">24</text>
<text x="48.9" y="63.5">23</text>
<text x="48.9" y="61">24</text>
<text x="96.5" y="61">1</text>
<text x="96.5" y="63.5">1</text>
<text x="210.8" y="61">1</text>
<text x="247" y="63.5">23</text>
<text x="247" y="61">24</text>
<text x="267.3" y="63.5">23</text>
<text x="267.3" y="61">24</text>
<text x="29.8" y="71.1">20</text>
<text x="29.8" y="68.6">21</text>
<text x="29.8" y="66">22</text>
<text x="48.9" y="71.1">20</text>
<text x="48.9" y="68.6">21</text>
<text x="48.9" y="66">22</text>
<text x="247" y="71.1">20</text>
<text x="247" y="68.6">21</text>
<text x="247" y="66">22</text>
<text x="267.3" y="71.1">20</text>
<text x="267.3" y="68.6">21</text>
<text x="267.3" y="66">22</text>
<text x="29.8" y="76.2">18</text>
<text x="29.8" y="73.7">19</text>
<text x="48.9" y="76.2">18</text>
<text x="48.9" y="73.7">19</text>
<text x="247" y="76.2">18</text>
<text x="247" y="73.7">19</text>
<text x="267.3" y="76.2">18</text>
<text x="267.3" y="73.7">19</text>
<text x="29.8" y="83.8">15</text>
<text x="29.8" y="81.3">16</text>
<text x="29.8" y="78.7">17</text>
<text x="48.9" y="83.8">15</text>
<text x="48.9" y="81.3">16</text>
<text x="48.9" y="78.7">17</text>
<text x="247" y="83.8">15</text>
<text x="247" y="81.3">16</text>
<text x="247" y="78.7">17</text>
<text x="267.3" y="83.8">15</text>
<text x="267.3" y="81.3">16</text>
<text x="267.3" y="78.7">17</text>
<text x="29.8" y="88.9">13</text>
<text x="29.8" y="86.4">14</text>
<text x="48.9" y="88.9">13</text>
<text x="48.9" y="86.4">14</text>
<text x="247" y="88.9">13</text>
<text x="247" y="86.4">14</text>
<text x="267.3" y="88.9">13</text>
<text x="267.3" y="86.4">14</text>
<text x="29.8" y="94">11</text>
<text x="29.8" y="91.4">12</text>
<text x="48.9" y="94">11</text>
<text x="48.9" y="91.4">12</text>
<text x="247" y="94">11</text>
<text x="247" y="91.4">12</text>
<text x="267.3" y="94">11</text>
<text x="267.3" y="91.4">12</text>
<text x="29.8" y="96.5">10</text>
<text x="30.4" y="101.6">8</text>
<text x="30.4" y="99.1">9</text>
<text x="48.9" y="96.5">10</text>
<text x="49.5" y="101.6">8</text>
<text x="49.5" y="99.1">9</text>
<text x="247" y="96.5">10</text>
<text x="247.6" y="101.6">8</text>
<text x="247.6" y="99.1">9</text>
<text x="267.3" y="96.5">10</text>
<text x="267.9" y="101.6">8</text>
<text x="267.9" y="99.1">9</text>
<text x="30.4" y="106.7">6</text>
<text x="30.4" y="104.1">7</text>
<text x="49.5" y="106.7">6</text>
<text x="49.5" y="104.1">7</text>
<text x="247.6" y="106.7">6</text>
<text x="247.6" y="104.1">7</text>
<text x="267.9" y="106.7">6</text>
<text x="267.9" y="104.1">7</text>
<text x="30.4" y="111.8">4</text>
<text x="30.4" y="109.2">5</text>
<text x="49.5" y="111.8">4</text>
<text x="49.5" y="109.2">5</text>
<text x="247.6" y="111.8">4</text>
<text x="247.6" y="109.2">5</text>
<text x="267.9" y="111.8">4</text>
<text x="267.9" y="109.2">5</text>
<text x="30.4" y="119.4">1</text>
<text x="30.4" y="116.8">2</text>
<text x="30.4" y="114.3">3</text>
<text x="49.5" y="119.4">1</text>
<text x="49.5" y="116.8">2</text>
<text x="49.5" y="114.3">3</text>
<text x="247.6" y="119.4">1</text>
<text x="247.6" y="116.8">2</text>
<text x="247.6" y="114.3">3</text>
<text x="267.9" y="119.4">1</text>
<text x="267.9" y="116.8">2</text>
<text x="267.9" y="114.3">3</text>
<text x="241" y="134.9" transform="rotate(-90 241 134.9)">1</text>
<text x="258.8" y="134.9" transform="rotate(-90 258.8 134.9)">1</text>
<text x="276.6" y="134.9" transform="rotate(-90 276.6 134.9)">1</text>
<text x="258.8" y="154" transform="rotate(-90 258.8 154)">1</text>
</g>
<g font-size="1.8" fill="#0f0f0f">
<text x="229.3" y="27.8">1.79</text>
<text x="229.3" y="25.3">3.58</text>
<text x="229.7" y="30.4">GND</text>
<text x="35.6" y="45.6">-12V</text>
<text x="99.3" y="45.6">D7TP</text>
<text x="155.3" y="45.6">A3TP</text>
<text x="213.8" y="45.6">/RSTTP</text>
<text x="258.9" y="45.6">-12V</text>
<text x="35.6" y="53.2">GND</text>
<text x="35.6" y="48.2">+12V</text>
<text x="35.6" y="50.7">GND</text>
<text x="99.3" y="50.7">D5TP</text>
<text x="99.3" y="48.2">D6TP</text>
<text x="99.3" y="53.2">D4TP</text>
<text x="155.3" y="53.2">A0TP</text>
<text x="155.3" y="50.7">A1TP</text>
<text x="155.3" y="48.2">A2TP</text>
<text x="210.8" y="50.8">1 /IORQTP</text>
<text x="213.1" y="48.2">/WAITTP</text>
<text x="214.7" y="53.2">/RDTP</text>
<text x="258.9" y="48.2">+12V</text>
<text x="260.1" y="50.7">GND</text>
<text x="260.1" y="53.2">GND</text>
<text x="35.6" y="55.8">GND</text>
<text x="35.6" y="58.3">+5V</text>
<text x="99.3" y="55.8">D3TP</text>
<text x="99.3" y="58.3">D2TP</text>
<text x="214.5" y="55.8">/WRTP</text>
<text x="214.8" y="58.3">/CSTP</text>
<text x="260.1" y="58.3">+5V</text>
<text x="260.1" y="55.8">GND</text>
<text x="35.6" y="63.4">D7</text>
<text x="35.6" y="60.9">+5V</text>
<text x="35.6" y="65.9">D6</text>
<text x="99.3" y="60.9">D1TP</text>
<text x="99.3" y="63.4">D0TP</text>
<text x="214.6" y="60.9">/M1TP</text>
<text x="260.1" y="60.9">+5V</text>
<text x="261.5" y="65.9">D6</text>
<text x="261.5" y="63.4">D7</text>
<text x="35.6" y="71">D4</text>
<text x="35.6" y="68.5">D5</text>
<text x="261.5" y="71">D4</text>
<text x="261.5" y="68.5">D5</text>
<text x="35.6" y="73.6">D3</text>
<text x="35.6" y="76.1">D2</text>
<text x="63.5" y="73.6">D7</text>
<text x="89.1" y="73.6">D7TP</text>
<text x="110.3" y="73.6">GND</text>
<text x="119.4" y="73.6">A3</text>
<text x="145.2" y="73.6">A3TP</text>
<text x="166.2" y="73.6">GND</text>
<text x="175.3" y="73.6">/RST</text>
<text x="201.1" y="73.6">/RSTTP</text>
<text x="227.1" y="73.6">GND</text>
<text x="261.5" y="73.6">D3</text>
<text x="261.5" y="76.1">D2</text>
<text x="35.6" y="81.2">D0</text>
<text x="35.6" y="78.6">D1</text>
<text x="35.6" y="83.7">/RST</text>
<text x="63.5" y="83.7">D6</text>
<text x="89.1" y="83.7">D6TP</text>
<text x="110.3" y="83.7">GND</text>
<text x="119.4" y="83.7">A2</text>
<text x="145.2" y="83.7">A2TP</text>
<text x="166.2" y="83.7">GND</text>
<text x="175.3" y="83.7">/WAIT</text>
<text x="200.4" y="83.7">/WAITTP</text>
<text x="227.1" y="83.7">GND</text>
<text x="259.2" y="83.7">/RST</text>
<text x="261.5" y="81.2">D0</text>
<text x="261.5" y="78.6">D1</text>
<text x="35.6" y="88.8">/IORQ</text>
<text x="35.6" y="86.3">/WAIT</text>
<text x="258.1" y="88.8">/IORQ</text>
<text x="258.6" y="86.3">/WAIT</text>
<text x="35.6" y="91.3">/RD</text>
<text x="35.6" y="93.9">/WR</text>
<text x="63.5" y="93.9">D5</text>
<text x="89.1" y="93.9">D5TP</text>
<text x="110.3" y="93.9">GND</text>
<text x="119.4" y="93.9">A1</text>
<text x="145.2" y="93.9">A1TP</text>
<text x="166.2" y="93.9">GND</text>
<text x="175.3" y="93.9">/IORQ</text>
<text x="200" y="93.9">/IORQTP</text>
<text x="227.1" y="93.9">GND</text>
<text x="260" y="93.9">/WR</text>
<text x="260.1" y="91.3">/RD</text>
<text x="35.6" y="96.4">1.79</text>
<text x="35.6" y="101.5">A2</text>
<text x="35.6" y="99">A3</text>
<text x="259.8" y="96.4">1.79</text>
<text x="261.7" y="99">A3</text>
<text x="261.7" y="101.5">A2</text>
<text x="35.6" y="106.6">A0</text>
<text x="35.6" y="104">A1</text>
<text x="63.5" y="104">D4</text>
<text x="89.1" y="104">D4TP</text>
<text x="110.3" y="104">GND</text>
<text x="119.4" y="104">A0</text>
<text x="145.2" y="104">A0TP</text>
<text x="166.2" y="104">GND</text>
<text x="175.3" y="104">/RD</text>
<text x="202" y="104">/RDTP</text>
<text x="227.1" y="104">GND</text>
<text x="261.7" y="104">A1</text>
<text x="261.7" y="106.6">A0</text>
<text x="35.6" y="109.1">/CS</text>
<text x="35.6" y="111.7">AUDIO</text>
<text x="258.4" y="111.7">AUDIO</text>
<text x="260.2" y="109.1">/CS</text>
<text x="35.6" y="119.3">/INT</text>
<text x="35.6" y="116.7">/M1</text>
<text x="35.6" y="114.2">3.58</text>
<text x="63.5" y="114.2">D3</text>
<text x="89.1" y="114.2">D3TP</text>
<text x="110.3" y="114.2">GND</text>
<text x="175.3" y="114.2">/WR</text>
<text x="201.8" y="114.2">/WRTP</text>
<text x="227.1" y="114.2">GND</text>
<text x="259.8" y="119.3">/INT</text>
<text x="259.8" y="114.2">3.58</text>
<text x="260" y="116.7">/M1</text>
<text x="63.5" y="124.4">D2</text>
<text x="89.1" y="124.4">D2TP</text>
<text x="110.3" y="124.4">GND</text>
<text x="175.3" y="124.4">/CS</text>
<text x="202.1" y="124.4">/CSTP</text>
<text x="227.1" y="124.4">GND</text>
<text x="241.3" y="132">-12V</text>
<text x="259.1" y="132">+12V</text>
<text x="276.9" y="132">+5V</text>
<text x="63.5" y="134.5">D1</text>
<text x="89.1" y="134.5">D1TP</text>
<text x="110.3" y="134.5">GND</text>
<text x="175.3" y="134.5">/M1</text>
<text x="201.9" y="134.5">/M1TP</text>
<text x="227.1" y="134.5">GND</text>
<text x="63.5" y="144.7">D0</text>
<text x="89.1" y="144.7">D0TP</text>
<text x="110.3" y="144.7">GND</text>
<text x="259.1" y="154.8">GND</text>
</g>
</svg>
